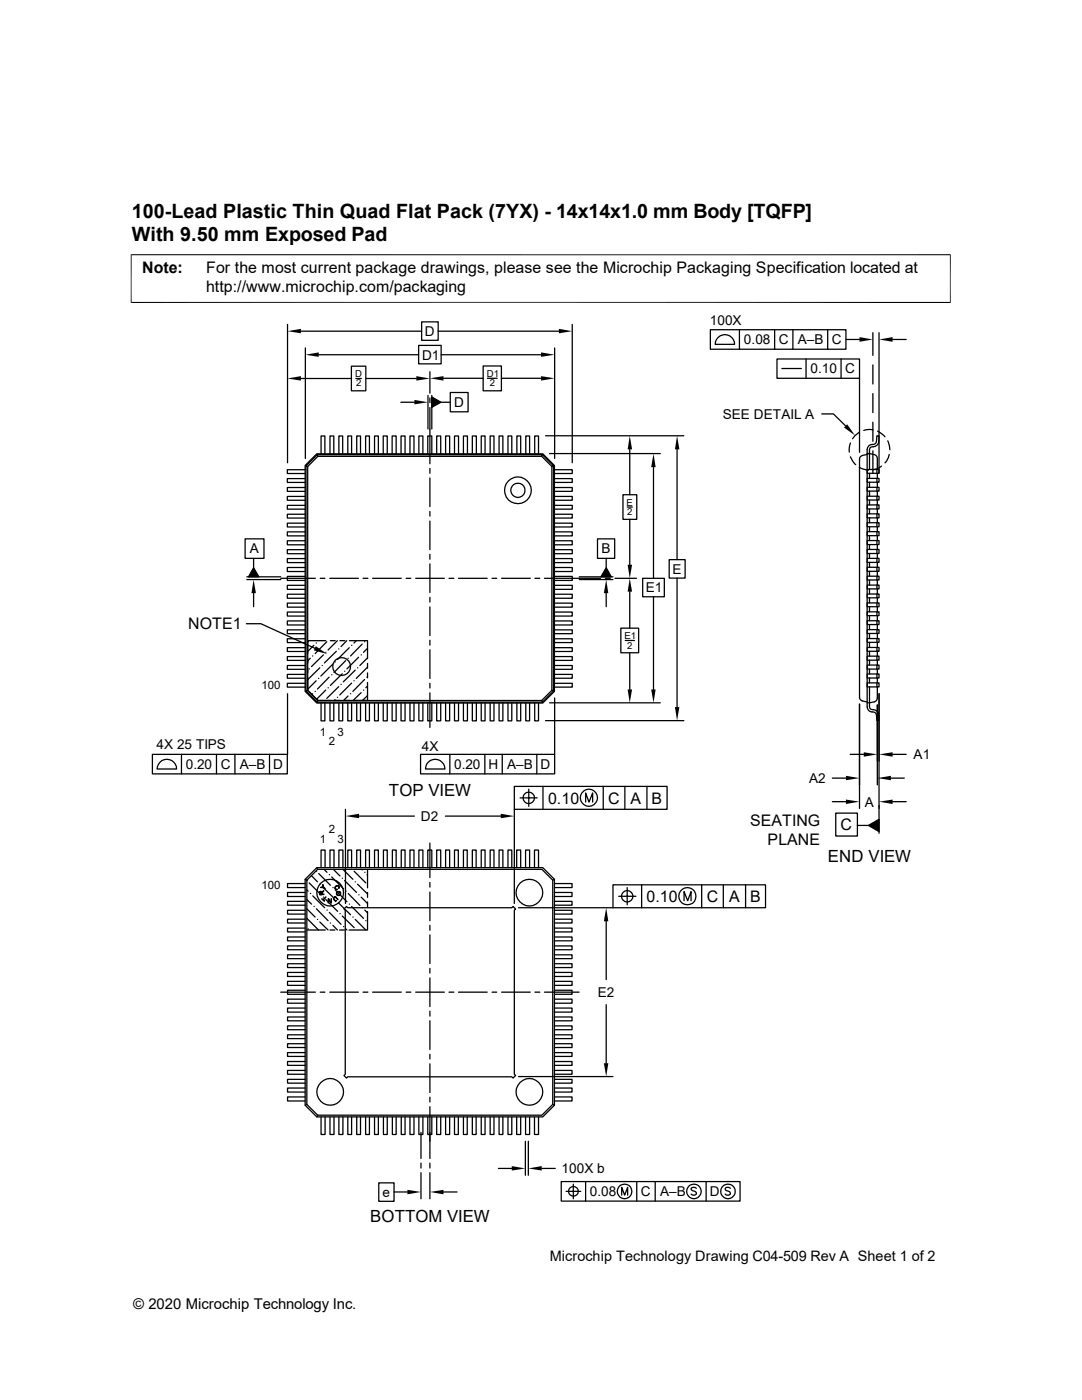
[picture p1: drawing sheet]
<svg xmlns="http://www.w3.org/2000/svg" width="216mm" height="279mm" viewBox="0 0 216 279" stroke-linecap="round" stroke-linejoin="round" font-family="sans-serif">
<g fill="none" stroke="#000" stroke-width=".25">
<path d="M57.4 64.7v27.6M60 66.1h24.1M60 75.5h10.1M60.9 69.4v22.1M63.6 70.8h19.9M70.1 73.1h2.9v4.9h-2.9zM71 75.5h1.1M73 75.5h10.1M83.5 68.9h4.5v3.7h-4.5zM84.1 64.2h3.3v3.7h-3.3zM85.4 78.9v6.7M85.8 74.2v4.3"/>
<path d="M85.8 79.4v1M86.2 79.2l1.8 1.1-1.8 1zM86.2 78.9v6.7M87.4 66.1h24.1M88 70.8h20M88.5 75.5h7.9M89.8 78.3h3.6v3.9h-3.6zM96.4 73h3.6v5h-3.6zM97.3 75.5h1.9M100 75.5h8M110.7 69.4v22.1M114.2 64.7v27.6"/>
<path d="M141.7 65.8h27.1v3.9h-27.1zM143.3 67.4a1.93 1.93 0 0 1 2.1-.5 1.93 1.93 0 0 1 1.2 1.8h-3.9l.1-.5zM147.5 65.8v3.9M154.6 65.8v3.9M155 71.6h16.5v3.9h-16.5zM156 73.5h3.9M158.2 65.8v3.9M160.8 71.6v3.9M165.2 65.8v3.9M167.8 71.6v3.9M168.8 67.7h2.7M171.5 75.5v14.8"/>
<path d="M174.2 66.4v4.5M174.2 72.8v3.8M174.2 78.5v3.9M175.4 66.4v28M178.1 67.7h2.7M60.9 92.9l2.3-2.3h45.1l2.3 2.3v45.1l-2.3 2.3h-45.1l-2.3-2.3zM60.9 93.7h-3.6v.8h3.6M60.9 95.5h-3.6v.8h3.6M60.9 97.3h-3.6v.8h3.6M60.9 99.1h-3.6v.7h3.6M61.1 93l2.2-2.3 .1 .4-2 2M63.3 90.7h44.9l-.1 .4h-44.7"/>
<path d="M64.1 90.6v-3.6h.7v3.6M65.8 90.6v-3.6h.8v3.6M67.6 90.6v-3.6h.8v3.6M69.4 90.6v-3.6h.8v3.6M71.2 90.6v-3.6h.7v3.6M73 90.6v-3.6h.7v3.6M74.7 90.6v-3.6h.8v3.6M76.5 90.6v-3.6h.8v3.6M78.2 90.6v-3.6h.8v3.6M80 80.3h2.7M80 90.6v-3.6h.8v3.6M81.8 90.6v-3.6h.8v3.6"/>
<path d="M83.6 90.6v-3.6h.8v3.6M85.4 90.6v-3.6h.8v3.6M85.8 81.3v11.3M85.8 93.5v1M85.8 95.4v5.7M87.1 90.6v-3.6h.8v3.6M88 80.3h1.8M88.9 90.6v-3.6h.8v3.6M90.7 90.6v-3.6h.8v3.6M92.5 90.6v-3.6h.8v3.6M94.2 90.6v-3.6h.9v3.6M96 90.6v-3.6h.8v3.6"/>
<path d="M97.8 90.6v-3.6h.8v3.6M99.6 90.6v-3.6h.7v3.6M101.4 90.6v-3.6h.7v3.6M103.1 90.6v-3.6h.8v3.6M104.9 90.6v-3.6h.8v3.6M106.7 90.6v-3.6h.8v3.6M108.2 90.7l2.3 2.3-.4 .1-2-2M108.9 87h27.6M109.7 90.5h22.1M110.5 93v44.9l-.4-.1v-44.7M110.6 99.1h3.6v.7h-3.6M110.6 97.3h3.6v.8h-3.6"/>
<path d="M110.6 95.5h3.6v.8h-3.6M110.6 93.7h3.6v.8h-3.6M124.3 98.7h2.8v4.9h-2.8zM125.7 89.7v9M130.4 93.2v22.2M135.1 89.7v22M164 82.6h2.3l2.4 2.4M169.7 88.4l-.2 1.8M169.7 91.2l.5 .8 .5 .7M171.5 86.3l-.9 .6-.5 .7M171.5 93.3l1.8 .5M173 99h2.4v.8h-2.4z"/>
<path d="M173 97.3h2.4v.7h-2.4zM173 95.5h2.4v.7h-2.4zM173 93.7h2.4v.8h-2.4zM173 90.7l-1.2 .4-.3 .5v47.6l.3 .5 1.2 .4M173.5 93.7v-4a.58 .58 0 0 1 .7-.5 1.16 1.16 0 0 0 1.2-1.1v-1.1h-.4l-.1 1a.71 .71 0 0 1-.9 .7 1.01 1.01 0 0 0-1 1v51.4a1.03 1.03 0 0 0 1.2 1l.6 .3 .2 1.4h.4v-1.1a1.44 1.44 0 0 0-1.7-1.2l-.2-.4v-4M173.5 90.5h-.5a1.97 1.97 0 0 1 2 .6l.1 2.6M173.5 94.5v1M173.5 96.2v1.1M173.5 98v1M173.5 99.8v1M174.2 84.3v3.8M174.2 90v4.5"/>
<path d="M174.2 85.8l-.7-.1-1.1 .2M175 93.7v.8M175 95.5v.7M175 97.3v.7M175 99v.8M175.1 94.5v1M175.1 96.2v1.1M175.1 98v1M175.1 99.8v1M175.1 86l1.5 1.2M175.9 93l-.8 .5-.9 .3M177.1 88l.5 1.8"/>
<path d="M177.4 90.7l-.1 .6-.7 1.1M48.9 107.5h3.8v3.9h-3.8zM49.2 115.7h6.8M49.2 115.1h6.8M50.6 113.3l1.1 1.8h-2.1zM50.6 111.4v1.9M50.6 118.4v2.7M56 115.4h6.9M60.9 100.9h-3.6v.7h3.6M60.9 102.6h-3.6v.8h3.6M60.9 104.4h-3.6v.8h3.6M60.9 106.1h-3.6v.8h3.6"/>
<path d="M60.9 107.9h-3.6v.8h3.6M60.9 109.7h-3.6v.8h3.6M60.9 111.5h-3.6v.8h3.6M60.9 113.3h-3.6v.8h3.6M60.9 115h-3.6v.8h3.6M60.9 116.8h-3.6v.8h3.6M60.9 118.6h-3.6v.8h3.6M63.9 115.4h.9M65.8 115.4h5.7M72.4 115.4h1M74.4 115.4h5.7M81 115.4h1"/>
<path d="M82.9 115.4h5.8M85.8 102.1v.9M85.8 104v5.7M85.8 110.6v1M85.8 112.5v5.8M85.8 119.2v1M89.6 115.4h1M91.5 115.4h5.7M98.2 115.4h.9M100.1 115.4h5.7M106.7 115.4h1M108.6 115.4h11.3"/>
<path d="M110.6 118.6h3.6v.8h-3.6M110.6 116.8h3.6v.8h-3.6M110.6 115h3.6v.8h-3.6M110.6 113.3h3.6v.8h-3.6M110.6 111.5h3.6v.8h-3.6M110.6 109.7h3.6v.8h-3.6M110.6 107.9h3.6v.8h-3.6M110.6 106.1h3.6v.8h-3.6M110.6 104.4h3.6v.8h-3.6M110.6 102.6h3.6v.8h-3.6M110.6 100.9h3.6v.7h-3.6M115.6 115.7h6.7"/>
<path d="M115.6 115.1h6.7M119.2 107.5h3.5v3.9h-3.5zM120.8 115.4h1M121 113.3l1 1.8h-2.1zM121 111.4v1.9M121 118.4v2.7M122.7 115.4h4.3M125.2 101.2h1M125.7 103.6v9.1M125.7 118.1v7.3M128.2 115.4h4.4v3.7h-4.4zM130.4 119.1v18.5"/>
<path d="M133.5 111.7h3.2v3.7h-3.2zM135.1 115.4v25.7M173 118.5h2.4v.8h-2.4zM173 116.8h2.4v.7h-2.4zM173 115h2.4v.8h-2.4zM173 113.2h2.4v.8h-2.4zM173 111.4h2.4v.8h-2.4zM173 109.7h2.4v.8h-2.4zM173 107.9h2.4v.8h-2.4zM173 106.1h2.4v.8h-2.4zM173 104.3h2.4v.8h-2.4zM173 102.5h2.4v.8h-2.4z"/>
<path d="M173 100.8h2.4v.8h-2.4zM173.5 101.6v.9M173.5 103.3v1M173.5 105.1v1M173.5 106.9v1M173.5 108.7v1M173.5 110.5v.9M173.5 112.2v1M173.5 114v1M173.5 115.8v1M173.5 117.5v1M173.5 119.3v1"/>
<path d="M175 100.8v.8M175 102.5v.8M175 104.3v.8M175 106.1v.8M175 107.9v.8M175 109.7v.8M175 111.4v.8M175 113.2v.8M175 115v.8M175 116.8v.7M175 118.5v.8M175.1 101.6v.9"/>
<path d="M175.1 103.3v1M175.1 105.1v1M175.1 106.9v1M175.1 108.7v1M175.1 110.5v.9M175.1 112.2v1M175.1 114v1M175.1 115.8v1M175.1 117.5v1M175.1 119.3v1M49.2 124.5h2.8l10.8 4.9M57.4 138.4v12.2"/>
<path d="M60.9 120.4h-3.6v.8h3.6M60.9 122.1h-3.6v.8h3.6M60.9 123.9h-3.6v.8h3.6M60.9 125.7h-3.6v.8h3.6M60.9 127.5h-3.6v.7h3.6M60.9 129.3h-3.6v.7h3.6M60.9 131h-3.6v.8h3.6M60.9 132.8h-3.6v.8h3.6M60.9 134.6h-3.6v.8h3.6M60.9 136.4h-3.6v.7h3.6M61.1 137.9l.3-.1 2 2-.1 .3zM61.4 137.8v-44.7l-.3-.1v44.9"/>
<path d="M61.4 137.8l2 2h2.6M61.4 131.4v.9M61.4 133.3v1M61.4 135.2v2.6M61.7 127.9l-.3 .3M61.7 133.5h.1M61.9 131.4l-.5 .5M62.4 130.9h.1M62.4 138.4l-.2 .2M62.6 128.8l-1.2 1.2M62.9 138h.1M63.1 128.3h.1"/>
<path d="M63.1 135.9l-1.7 1.7M63.4 139.8h44.7M63.6 135.4h.1M63.8 133.3l-2.4 2.3M64.3 132.8h.1M64.5 130.7l-2.3 2.3M65 127.9h-3.6v2.5M65 130.2h.1M65 137.7l-1.8 1.8M65.2 128.1l-2.3 2.3M65.5 137.3h.1M65.7 135.1l-2.4 2.4"/>
<path d="M65.9 127.9h1M66.2 134.7h.1M66.4 132.6l-2.4 2.3M66.9 132.1h.1M66.9 139.6l-.2 .2M67.1 130l-2.4 2.3M67.3 127.9l-1.8 1.8M67.3 139.2h.1M67.6 129.5h.1M67.6 137l-2.4 2.4M67.8 127.9h1M68 136.6h.1"/>
<path d="M68.3 134.5l-2.4 2.3M68.8 134h.1M69 131.8l-2.4 2.4M69.2 127.9l-1.2 1.1M69.4 131.4h.1M69.4 138.9l-.8 .9M69.7 129.3l-2.4 2.3M69.7 127.9h3.6v3.6M69.9 138.4h.1M70.2 128.8h.1M70.2 136.3l-2.4 2.4M70.6 135.9h.1"/>
<path d="M70.9 133.7l-2.4 2.4M71.1 127.9l-.5 .4M71.3 133.3h.1M71.6 131.2l-2.4 2.3M72.1 130.7h.1M72.1 138.2l-1.6 1.6M72.3 128.5l-2.4 2.4M72.5 137.7h.1M72.7 128.1h.1M72.7 135.6l-2.3 2.4M73.2 135.1h.1M73.3 136.2v3.6h-2.5"/>
<path d="M73.3 129.4l-.8 .8M73.3 131.3l-1.5 1.5M73.3 133.2l-2.2 2.2M73.3 136.9l-.3 .4M73.3 138.8l-1 1M73.3 132.4v1M73.3 134.3v1M85.8 121.1v5.7M85.8 127.8v.9M85.8 129.7v5.7M85.8 136.4v.9M85.8 138.3v6.9"/>
<path d="M110.1 137.8l-2 2 .1 .3 2.3-2.2M110.6 136.4h3.6v.7h-3.6M110.6 134.6h3.6v.8h-3.6M110.6 132.8h3.6v.8h-3.6M110.6 131h3.6v.8h-3.6M110.6 129.3h3.6v.7h-3.6M110.6 127.5h3.6v.7h-3.6M110.6 125.7h3.6v.8h-3.6M110.6 123.9h3.6v.8h-3.6M110.6 122.1h3.6v.8h-3.6M110.6 120.4h3.6v.8h-3.6M110.7 139.3v11.3"/>
<path d="M123.9 125.4h3.5v4.9h-3.5zM124.8 127.8h1.8M125.7 130.3v7.3M173 136.3h2.4v.8h-2.4zM173 134.5h2.4v.8h-2.4zM173 132.7h2.4v.8h-2.4zM173 131h2.4v.8h-2.4zM173 129.2h2.4v.8h-2.4zM173 127.4h2.4v.8h-2.4zM173 125.7h2.4v.7h-2.4zM173 123.9h2.4v.7h-2.4zM173 122.1h2.4v.8h-2.4z"/>
<path d="M173 120.3h2.4v.8h-2.4zM173.5 121.1v1M173.5 122.9v1M173.5 124.6v1.1M173.5 126.4v1M173.5 128.2v1M173.5 130v1M173.5 131.8v.9M173.5 133.5v1M173.5 135.3v1M175 120.3v.8M175 122.1v.8"/>
<path d="M175 123.9v.7M175 125.7v.7M175 127.4v.8M175 129.2v.8M175 131v.8M175 132.7v.8M175 134.5v.8M175 136.3v.8M175.1 137.1l-.1 2.6a1.97 1.97 0 0 1-2 .6M175.1 121.1v1M175.1 122.9v1M175.1 124.6v1.1"/>
<path d="M175.1 126.4v1M175.1 128.2v1M175.1 130v1M175.1 131.8v.9M175.1 133.5v1M175.1 135.3v1M175.4 138.4v27.9M30.4 150.6h26.9v3.8h-26.9zM31.9 152.1a1.93 1.93 0 0 1 2.1-.4 1.93 1.93 0 0 1 1.2 1.8h-3.9l.1-.5zM36.2 150.6v3.8M43.2 150.6v3.8M46.9 150.6v3.8"/>
<path d="M53.8 150.6v3.8M63.3 140.1h44.9M64.1 140.3v3.6h.7v-3.6M65.8 140.3v3.6h.8v-3.6M67.6 140.3v3.6h.8v-3.6M69.4 140.3v3.6h.8v-3.6M71.2 140.3v3.6h.7v-3.6M73 140.3v3.6h.7v-3.6M74.7 140.3v3.6h.8v-3.6M76.5 140.3v3.6h.8v-3.6M78.2 140.3v3.6h.8v-3.6M80 140.3v3.6h.8v-3.6"/>
<path d="M81.8 140.3v3.6h.8v-3.6M83.6 140.3v3.6h.8v-3.6M83.9 150.6h26.8v3.8h-26.8zM85.4 140.3v3.6h.8v-3.6M85.4 152.1a1.96 1.96 0 0 1 2.2-.4 1.96 1.96 0 0 1 1.2 1.8h-3.9l.2-1zM87.1 140.3v3.6h.8v-3.6M88.9 140.3v3.6h.8v-3.6M89.8 150.6v3.8M90.7 140.3v3.6h.8v-3.6M92.5 140.3v3.6h.8v-3.6M94.2 140.3v3.6h.9v-3.6M96 140.3v3.6h.8v-3.6"/>
<path d="M96.7 150.6v3.8M97.8 140.3v3.6h.8v-3.6M99.6 140.3v3.6h.7v-3.6M100.2 150.6v3.8M101.4 140.3v3.6h.7v-3.6M102.6 156.9h30.5v4.6h-30.5zM103.1 140.3v3.6h.8v-3.6M103.8 159.2h3.4M104.9 140.3v3.6h.8v-3.6M105.5 157.5v3.4M106.7 140.3v3.6h.8v-3.6M107.1 150.6v3.8"/>
<path d="M108.3 156.9v4.6M108.9 143.8h27.6M109.7 140.3h22.1M120.4 156.9v4.6M124.7 156.9v4.6M129.1 156.9v4.6M166.1 160h2.7M166.1 155.3h2.7M169.6 150.6h2.8M171.5 140.5v20.8M175.1 140.7v15.9M177.8 155.3h2.6"/>
<path d="M178.1 160h2.7M178.1 150.6h2.7M60.9 175.5l2.3-2.3h45.1l2.3 2.3v45.1l-2.3 2.3h-45.1l-2.3-2.3zM60.9 176.3h-3.5v.8h3.5M60.9 178.1h-3.5v.8h3.5M60.9 179.9h-3.5v.7h3.5M60.9 175.5l.3 .2M61.2 179.5l1 .9M61.2 177.6l.3 .3M61.2 175.7h.1M61.7 176.2l2.4 2.4M61.9 178.3h.1"/>
<path d="M62.1 174.7l1.2 1.3M62.4 178.8l2.4 2.4M63.1 173.9h.1M63.2 173.2l.2 .3M63.4 173.5h44.7l2.2 2.2v44.7l-2.2 2.2h-44.7l-2.2-2.2v-44.7zM63.6 174.3l2.3 2.4M63.8 176.5h.1M64.1 173.2v-3.6h.8v3.6M64.3 176.9l2.3 2.4M64.5 179h.1M64.7 173.5l.5 .6M65 179.5l2.4 2.4"/>
<path d="M65.7 174.6h.1M65.8 173.2v-3.6h.8v3.6M66.2 175l2.4 2.4M66.4 177.1h.1M66.5 173.5l1.3 1.3M66.9 177.6l2.3 2.4M67.1 179.7h.1M67.6 173.2v-3.6h.8v3.6M68.3 175.3h.1M68.4 173.5l2 2M68.8 175.7l2.3 2.4M68.9 161.5v18.8"/>
<path d="M69 177.9h.1M69.4 173.2v-3.6h.8v3.6M69.5 178.3l2.3 2.4M70.7 173.9l2.3 2.3M70.9 176h.1M71.2 173.2v-3.6h.7v3.6M71.3 176.5l2 1.9M71.6 178.6h.1M71.6 162.9h11.1M72.1 179l1.2 1.3M72.2 173.5l.1 .1M72.8 174.1h.1"/>
<path d="M73 173.2v-3.6h.7v3.6M73.3 174.6v.1M73.3 173.5v3.7M73.3 178.1v1M74.7 173.2v-3.6h.8v3.6M76.5 173.2v-3.6h.8v3.6M78.3 173.2v-3.6h.7v3.6M80.1 173.2v-3.6h.7v3.6M81.8 173.2v-3.6h.8v3.6M83.6 173.2v-3.6h.8v3.6M85.4 173.2v-3.6h.8v3.6M85.8 168.2v6.9"/>
<path d="M85.8 176.1v1M85.8 178v5.7M87.1 173.2v-3.6h.8v3.6M88.9 162.9h11M88.9 173.2v-3.6h.8v3.6M90.7 173.2v-3.6h.8v3.6M92.5 173.2v-3.6h.7v3.6M94.2 173.2v-3.6h.8v3.6M96 173.2v-3.6h.8v3.6M97.8 173.2v-3.6h.8v3.6M99.6 173.2v-3.6h.7v3.6M101.4 173.2v-3.6h.7v3.6"/>
<path d="M102.6 161.5v18.8M103.1 173.2v-3.6h.8v3.6M104.9 173.2v-3.6h.8v3.6M106.7 173.2v-3.6h.8v3.6M110.6 179.9h3.5v.7h-3.5M110.6 178.1h3.5v.8h-3.5M110.6 176.3h3.5v.8h-3.5M110.6 175.5l-.3 .2M116.9 160.1v-1.8l.6 1.8 .8-1.8v1.8M122.3 176.6h30.5v4.6h-30.5zM123.5 178.9h3.4M125.2 177.1v3.5"/>
<path d="M128 176.6v4.6M136.5 179.8v-1.9l.7 1.9 .7-1.9v1.9M140 176.6v4.6M144.3 176.6v4.6M148.8 176.6v4.6M166.8 162.3h4.3v4.5h-4.3zM171.1 164.7h2.2M173.3 164.7l2.1-1.2v2.5zM56 198h6.9M60.9 181.7h-3.5v.7h3.5M60.9 183.4h-3.5v.8h3.5M60.9 185.2h-3.5v.8h3.5"/>
<path d="M60.9 187h-3.5v.8h3.5M60.9 188.8h-3.5v.7h3.5M60.9 190.6h-3.5v.7h3.5M60.9 192.3h-3.5v.8h3.5M60.9 194.1h-3.5v.8h3.5M60.9 195.8h-3.5v.9h3.5M60.9 197.6h-3.5v.8h3.5M60.9 199.4h-3.5v.8h3.5M61.2 185.6h3.7M61.2 183.3l2.4 2.3M61.2 181.4l1.7 1.6M61.5 185.4h.1"/>
<path d="M62.7 180.9h.1M63.1 181.4l2.4 2.3M63.3 183.5h.1M63.8 184l1.7 1.6M63.9 198h.9M65.2 181.6h.1M65.7 182.1l2.3 2.4M65.8 198h5.7M65.8 185.6h1M65.9 184.2h.1M66.4 184.7l.9 .9M67.6 180.2l2.3 2.4"/>
<path d="M67.7 185.6h1M67.8 182.3h.1M68.3 182.8l2.4 2.3M68.6 184.9h.1M68.6 181.4l.5-.5 .3 .3h32.7l.3-.3 .5 .5-.3 .3v32.7l.3 .2-.5 .6-.3-.3h-32.7l-.3 .3-.5-.6 .3-.2v-32.7zM69 185.4l.2 .2M69.7 180.4h.1M70.2 180.9l2.3 2.4M70.4 183h.1M70.9 183.5l2.1 2.1M72.3 181.2h.1M72.4 198h1"/>
<path d="M72.8 181.6l.5 .6M73 183.7h.1M73.3 181.9v3.7h-3.6M73.3 180v1M74.4 198h5.7M81 198h1M82.9 198h5.8M85.8 184.7v.9M85.8 186.6v5.7M85.8 193.3v.9M85.8 195.2v5.7M89.6 198h1"/>
<path d="M91.5 198h5.7M98.2 198h.9M100.1 198h5.7M103.5 181.2h18.8M106.7 198h1M108.6 198h6.9M110.6 199.4h3.5v.8h-3.5M110.6 197.6h3.5v.8h-3.5M110.6 195.8h3.5v.9h-3.5M110.6 194.1h3.5v.8h-3.5M110.6 192.3h3.5v.8h-3.5M110.6 190.6h3.5v.7h-3.5"/>
<path d="M110.6 188.8h3.5v.7h-3.5M110.6 187h3.5v.8h-3.5M110.6 185.2h3.5v.8h-3.5M110.6 183.4h3.5v.8h-3.5M110.6 181.7h3.5v.7h-3.5M121 183.9v11.6M60.9 201.2h-3.5v.8h3.5M60.9 203h-3.5v.7h3.5M60.9 204.7h-3.5v.8h3.5M60.9 206.5h-3.5v.8h3.5M60.9 208.3h-3.5v.8h3.5M60.9 210.1h-3.5v.7h3.5"/>
<path d="M60.9 211.8h-3.5v.8h3.5M60.9 213.6h-3.5v.8h3.5M60.9 215.4h-3.5v.8h3.5M60.9 217.1h-3.5v.8h3.5M60.9 218.9h-3.5v.8h3.5M85.8 201.8v1M85.8 203.7v5.7M85.8 210.4v.9M85.8 212.3v5.7M85.8 219v.9M103.5 214.9h18.8M110.6 218.9h3.5v.8h-3.5"/>
<path d="M110.6 217.1h3.5v.8h-3.5M110.6 215.4h3.5v.8h-3.5M110.6 213.6h3.5v.8h-3.5M110.6 211.8h3.5v.8h-3.5M110.6 210.1h3.5v.7h-3.5M110.6 208.3h3.5v.8h-3.5M110.6 206.5h3.5v.8h-3.5M110.6 204.7h3.5v.8h-3.5M110.6 203h3.5v.7h-3.5M110.6 201.2h3.5v.8h-3.5M121 200.5v11.7M61.2 220.4l-.3 .2"/>
<path d="M63.4 222.6l-.2 .3M64.1 222.9v3.5h.8v-3.5M65.8 222.9v3.5h.8v-3.5M67.6 222.9v3.5h.8v-3.5M69.4 222.9v3.5h.8v-3.5M71.2 222.9v3.5h.7v-3.5M73 222.9v3.5h.7v-3.5M74.7 222.9v3.5h.8v-3.5M75.6 236.1h3v3.6h-3zM76.5 222.9v3.5h.8v-3.5M78.3 222.9v3.5h.7v-3.5M78.6 237.9h2.7"/>
<path d="M80.1 222.9v3.5h.7v-3.5M81.8 222.9v3.5h.8v-3.5M83.6 222.9v3.5h.8v-3.5M84 226v5.2M84 232.1v1M84 234v5.2M85.4 222.9v3.5h.8v-3.5M85.8 220.9v10.3M85.8 232.1v1M85.8 234v5.2M87.1 222.9v3.5h.8v-3.5M88.5 237.9h2.7"/>
<path d="M88.9 222.9v3.5h.8v-3.5M90.7 222.9v3.5h.8v-3.5M92.5 222.9v3.5h.7v-3.5M94.2 222.9v3.5h.8v-3.5M96 222.9v3.5h.8v-3.5M97.8 222.9v3.5h.8v-3.5M99.5 233.2h2.6M99.6 222.9v3.5h.7v-3.5M101.4 222.9v3.5h.7v-3.5M103.1 222.9v3.5h.8v-3.5M104.8 227.8v6.7M104.9 222.9v3.5h.8v-3.5"/>
<path d="M105.4 227.8v6.7M106.7 222.9v3.5h.8v-3.5M108.1 233.2h2.7M110.3 220.4l.3 .2M112 235.8h35.7v3.9h-35.7zM113 237.8h2.9M114.4 236.3v2.9M116.9 235.8v3.9M124.1 238.5v-1.5l.5 1.5 .6-1.5v1.5M127.1 235.8v3.9M130.7 235.8v3.9M139 237.2a.6 .6 0 0 0-1.1 .1l.3 .3 .6 .2 .2 .5a.73 .73 0 0 1-1.1 0"/>
<path d="M140.9 235.8v3.9M145.7 237.2a.52 .52 0 0 0-.6-.3 .52 .52 0 0 0-.3 .6l.8 .3 .1 .5a.69 .69 0 0 1-1 0"/>
<circle cx="103.3" cy="97.8" r="1.41"/>
<circle cx="103.3" cy="97.9" r="2.66"/>
<circle cx="68.2" cy="133" r="1.78"/>
<circle cx="105.5" cy="159.2" r="1.14"/>
<circle cx="117.5" cy="159.2" r="1.71"/>
<circle cx="65.9" cy="178.1" r="2.66"/>
<circle cx="105.6" cy="178.1" r="2.66"/>
<circle cx="125.2" cy="178.9" r="1.14"/>
<circle cx="137.1" cy="178.9" r="1.72"/>
<circle cx="65.9" cy="217.9" r="2.66"/>
<circle cx="105.6" cy="217.9" r="2.66"/>
<circle cx="114.4" cy="237.8" r=".96"/>
<circle cx="124.6" cy="237.8" r="1.45"/>
<circle cx="138.5" cy="237.8" r="1.45"/>
<circle cx="145.3" cy="237.8" r="1.44"/>
</g>
<g fill="#000">
<path d="M57.4 66.1l2.6-.5v.9zM57.3 75.5l2.7-.4v.9zM60.9 70.8l2.7-.5v.9zM83.1 75.1l2.7 .4-2.7 .5zM85.8 75.5l2.7-.4v.9zM108 70.3l2.7 .5-2.7 .4zM108 75.1l2.7 .4-2.7 .5zM111.5 65.6l2.7 .5-2.7 .4zM171.5 67.3l2.7 .4-2.7 .5zM175.4 67.7l2.7-.4v.9zM82.7 79.8l2.7 .5-2.7 .4zM86.2 79.2l1.8 1.1-1.8 1z"/>
<path d="M125.7 87l.4 2.7h-.9zM130.4 90.5l.4 2.7h-.9zM135.1 87l.5 2.7h-.9zM169.1 84.7l1.5 2.2-2.2-1.6zM50.6 115.7l.5 2.7h-.9zM50.6 113.3l1.1 1.8h-2.1zM121 115.7l.4 2.7h-.9zM121 113.3l1 1.8h-2.1zM125.7 115.4l.4 2.7h-.9zM125.2 112.7h.9l-.4 2.7zM63 129l2.3 1.5-2.7-.7zM125.2 137.6h.9l-.4 2.7z"/>
<path d="M129.9 137.6h.9l-.4 2.7zM134.7 141.1h.9l-.5 2.7zM168.8 159.6l2.7 .4-2.7 .5zM168.8 154.8l2.7 .5-2.7 .4zM172.4 150.1l2.7 .5-2.7 .4zM175.1 155.3l2.7-.5v.9zM175.4 160l2.7-.4v.9zM175.4 150.6l2.7-.5v.9zM68.9 162.9l2.7-.5v.9zM99.9 162.4l2.7 .5-2.7 .4zM173.3 164.7l2.1-1.2v2.5zM121 181.2l.4 2.7h-.9z"/>
<path d="M120.5 212.2h.9l-.4 2.7zM81.3 237.5l2.7 .4-2.7 .5zM85.8 237.9l2.7-.4v.9zM102.1 232.7l2.7 .5-2.7 .4zM105.4 233.2l2.7-.5v.9z"/>
<path d="M63.8 177.9l.1 .6 .3-.1-.1-.5 .2 .5h.4v.1l-.9 .1z" fill-rule="evenodd"/>
<path d="M63.8 177.9h.3l.1 .5-.1-.4h-.2v.2z" fill-rule="evenodd"/>
<path d="M63.9 177.1h.6l.1 .1z" fill-rule="evenodd"/>
<path d="M64.2 179.3l.2 .2 .6-.5h.1l-.6 .6 .3 .2-.1 .1z" fill-rule="evenodd"/>
<path d="M64.3 177.9l.3-.2-.3 .6z" fill-rule="evenodd"/>
<path d="M64.4 176.5l.2 .6 .3 .3-.4-.3z" fill-rule="evenodd"/>
<path d="M66.6 179h.3l-.3 .2v.2l.5 .5-.1 .1-.5-.6z" fill-rule="evenodd"/>
<path d="M66.8 177.2l.6 .4h-.4z" fill-rule="evenodd"/>
<path d="M66.8 179.1l.2-.1 .5 .5-.1 .1-.4-.5z" fill-rule="evenodd"/>
<path d="M66.9 177l.3-.3h.3l.2 .4-.2-.3h-.3a.32 .32 0 0 0-.2 .5l-.2-.1z" fill-rule="evenodd"/>
<path d="M67.5 176.9l.2 .4z" fill-rule="evenodd"/>
<path d="M67.3 177.9h.5l.1 .4a.36 .36 0 0 0-.3-.3 .36 .36 0 0 0-.4 .3v.3l-.1-.4z" fill-rule="evenodd"/>
<path d="M67.2 178.3l.1 .3h.4l.2-.1 .1-.4v.4l-.2 .2h-.3l-.3-.1z" fill-rule="evenodd"/>
<path d="M65.5 179.3h.1l-.1 .9z" fill-rule="evenodd"/>
<path d="M66.1 179.3v.9h-.1z" fill-rule="evenodd"/>
<path d="M65.6 179.3l.5 .8-.1 .1-.5-.7z" fill-rule="evenodd"/>
</g>
<g fill="none" stroke="#000" stroke-width=".2">
<path d="M26.2 50.7v9.8M189.6 50.7v9.8M63.8 177.9h.3l.1 .5-.1-.4h-.2v.2zM63.8 177.9l.1 .6 .3-.1-.1-.5 .2 .5h.4v.1l-.9 .1zM63.9 177.1h.6l.1 .1zM64.2 179.3l.2 .2 .6-.5h.1l-.6 .6 .3 .2-.1 .1zM64.3 177.9l.3-.2-.3 .6zM64.4 176.5l.2 .6 .3 .3-.4-.3zM65.5 179.3h.1l-.1 .9zM65.6 179.3l.5 .8-.1 .1-.5-.7zM66.1 179.3v.9h-.1zM66.6 179h.3l-.3 .2v.2l.5 .5-.1 .1-.5-.6z"/>
<path d="M66.8 179.1l.2-.1 .5 .5-.1 .1-.4-.5zM66.8 177.2l.6 .4h-.4zM66.9 177l.3-.3h.3l.2 .4-.2-.3h-.3a.32 .32 0 0 0-.2 .5l-.2-.1zM67.2 178.3l.1 .3h.4l.2-.1 .1-.4v.4l-.2 .2h-.3l-.3-.1zM67.3 177.9h.5l.1 .4a.36 .36 0 0 0-.3-.3 .36 .36 0 0 0-.4 .3v.3l-.1-.4zM67.5 176.9l.2 .4z"/>
</g>
<path d="M26.1 50.8h163.6M26.1 60.4h163.6" fill="none" stroke="#000" stroke-width=".21"/>
<g font-size="3.9">
<text x="26.3" y="43.5">100-Lead Plastic Thin Quad Flat Pack (7YX) - 14x14x1.0 mm Body [TQFP]</text>
<text x="26.3" y="48">With 9.50 mm Exposed Pad</text>
</g>
<g font-size="3.3">
<text x="77.6" y="158.8">TOP VIEW</text>
<text x="165.2" y="172">END VIEW</text>
<text x="73.9" y="243.8">BOTTOM VIEW</text>
</g>
<g font-size="3.2">
<text x="28.3" y="54.6">Note:</text>
<text x="41.1" y="54.6">For the most current package drawings, please see the Microchip Packaging Specification located at</text>
<text x="41.1" y="58.3">http://www.microchip.com/packaging</text>
<text x="37.6" y="125.6">NOTE1</text>
<text x="109.4" y="160.4">0.10</text>
<text x="121.3" y="160.4">C</text>
<text x="125.8" y="160.4">A</text>
<text x="130" y="160.4">B</text>
<text x="149.7" y="164.9">SEATING</text>
<text x="167.7" y="165.7">C</text>
<text x="153.2" y="168.7">PLANE</text>
<text x="129" y="180">0.10</text>
<text x="141" y="180">C</text>
<text x="145.5" y="180">A</text>
<text x="149.7" y="180">B</text>
</g>
<text font-size="3" x="26.6" y="261.3">© 2020 Microchip Technology Inc.</text>
<text font-size="2.9" x="109.7" y="251.6">Microchip Technology Drawing C04-509 Rev A Sheet 1 of 2</text>
<g font-size="2.7">
<text x="141.6" y="64.8">100X</text>
<text x="84.2" y="71.8">D1</text>
<text x="84.8" y="67">D</text>
<text x="148.4" y="68.7">0.08</text>
<text x="155.4" y="68.7">C</text>
<text x="159.2" y="68.7">A–B</text>
<text x="166" y="68.7">C</text>
<text x="161.7" y="74.5">0.10</text>
<text x="168.7" y="74.5">C</text>
<text x="90.6" y="81.2">D</text>
<text x="144.2" y="83.5">SEE DETAIL A</text>
<text x="49.9" y="110.5">A</text>
<text x="120" y="110.5">B</text>
<text x="128.9" y="118.2">E1</text>
<text x="134.2" y="114.5">E</text>
<text x="31.2" y="149.6">4X 25 TIPS</text>
<text x="84.2" y="149.8">4X</text>
<text x="37.1" y="153.5">0.20</text>
<text x="44" y="153.5">C</text>
<text x="47.8" y="153.5">A–B</text>
<text x="54.5" y="153.5">D</text>
<text x="90.6" y="153.5">0.20</text>
<text x="97.5" y="153.5">H</text>
<text x="101.2" y="153.5">A–B</text>
<text x="107.9" y="153.5">D</text>
<text x="182.3" y="151.5">A1</text>
<text x="161.4" y="156.3">A2</text>
<text x="172.6" y="161">A</text>
<text x="84" y="163.8">D2</text>
<text x="119.3" y="199">E2</text>
<text x="76.3" y="238.9">e</text>
<text x="112" y="234.1">100X b</text>
<text x="117.7" y="238.7">0.08</text>
<text x="127.9" y="238.7">C</text>
<text x="131.7" y="238.7">A–B</text>
<text x="141.7" y="238.7">D</text>
</g>
<g font-size="2.3">
<text x="52.2" y="137.6">100</text>
<text x="63.8" y="146.9">1</text>
<text x="65.6" y="148.7">2</text>
<text x="67.4" y="146.9">3</text>
<text x="65.6" y="166.3">2</text>
<text x="63.8" y="168.2">1</text>
<text x="67.4" y="168.2">3</text>
<text x="52.2" y="177.5">100</text>
</g>
<g font-size="1.9">
<text x="70.8" y="75.3">D</text>
<text x="71" y="77.1">2</text>
<text x="97.1" y="75.3">D1</text>
<text x="97.7" y="77.1">2</text>
<text x="125" y="100.9">E</text>
<text x="125.2" y="102.8">2</text>
<text x="124.6" y="127.6">E1</text>
<text x="125.2" y="129.4">2</text>
</g>
</svg>
